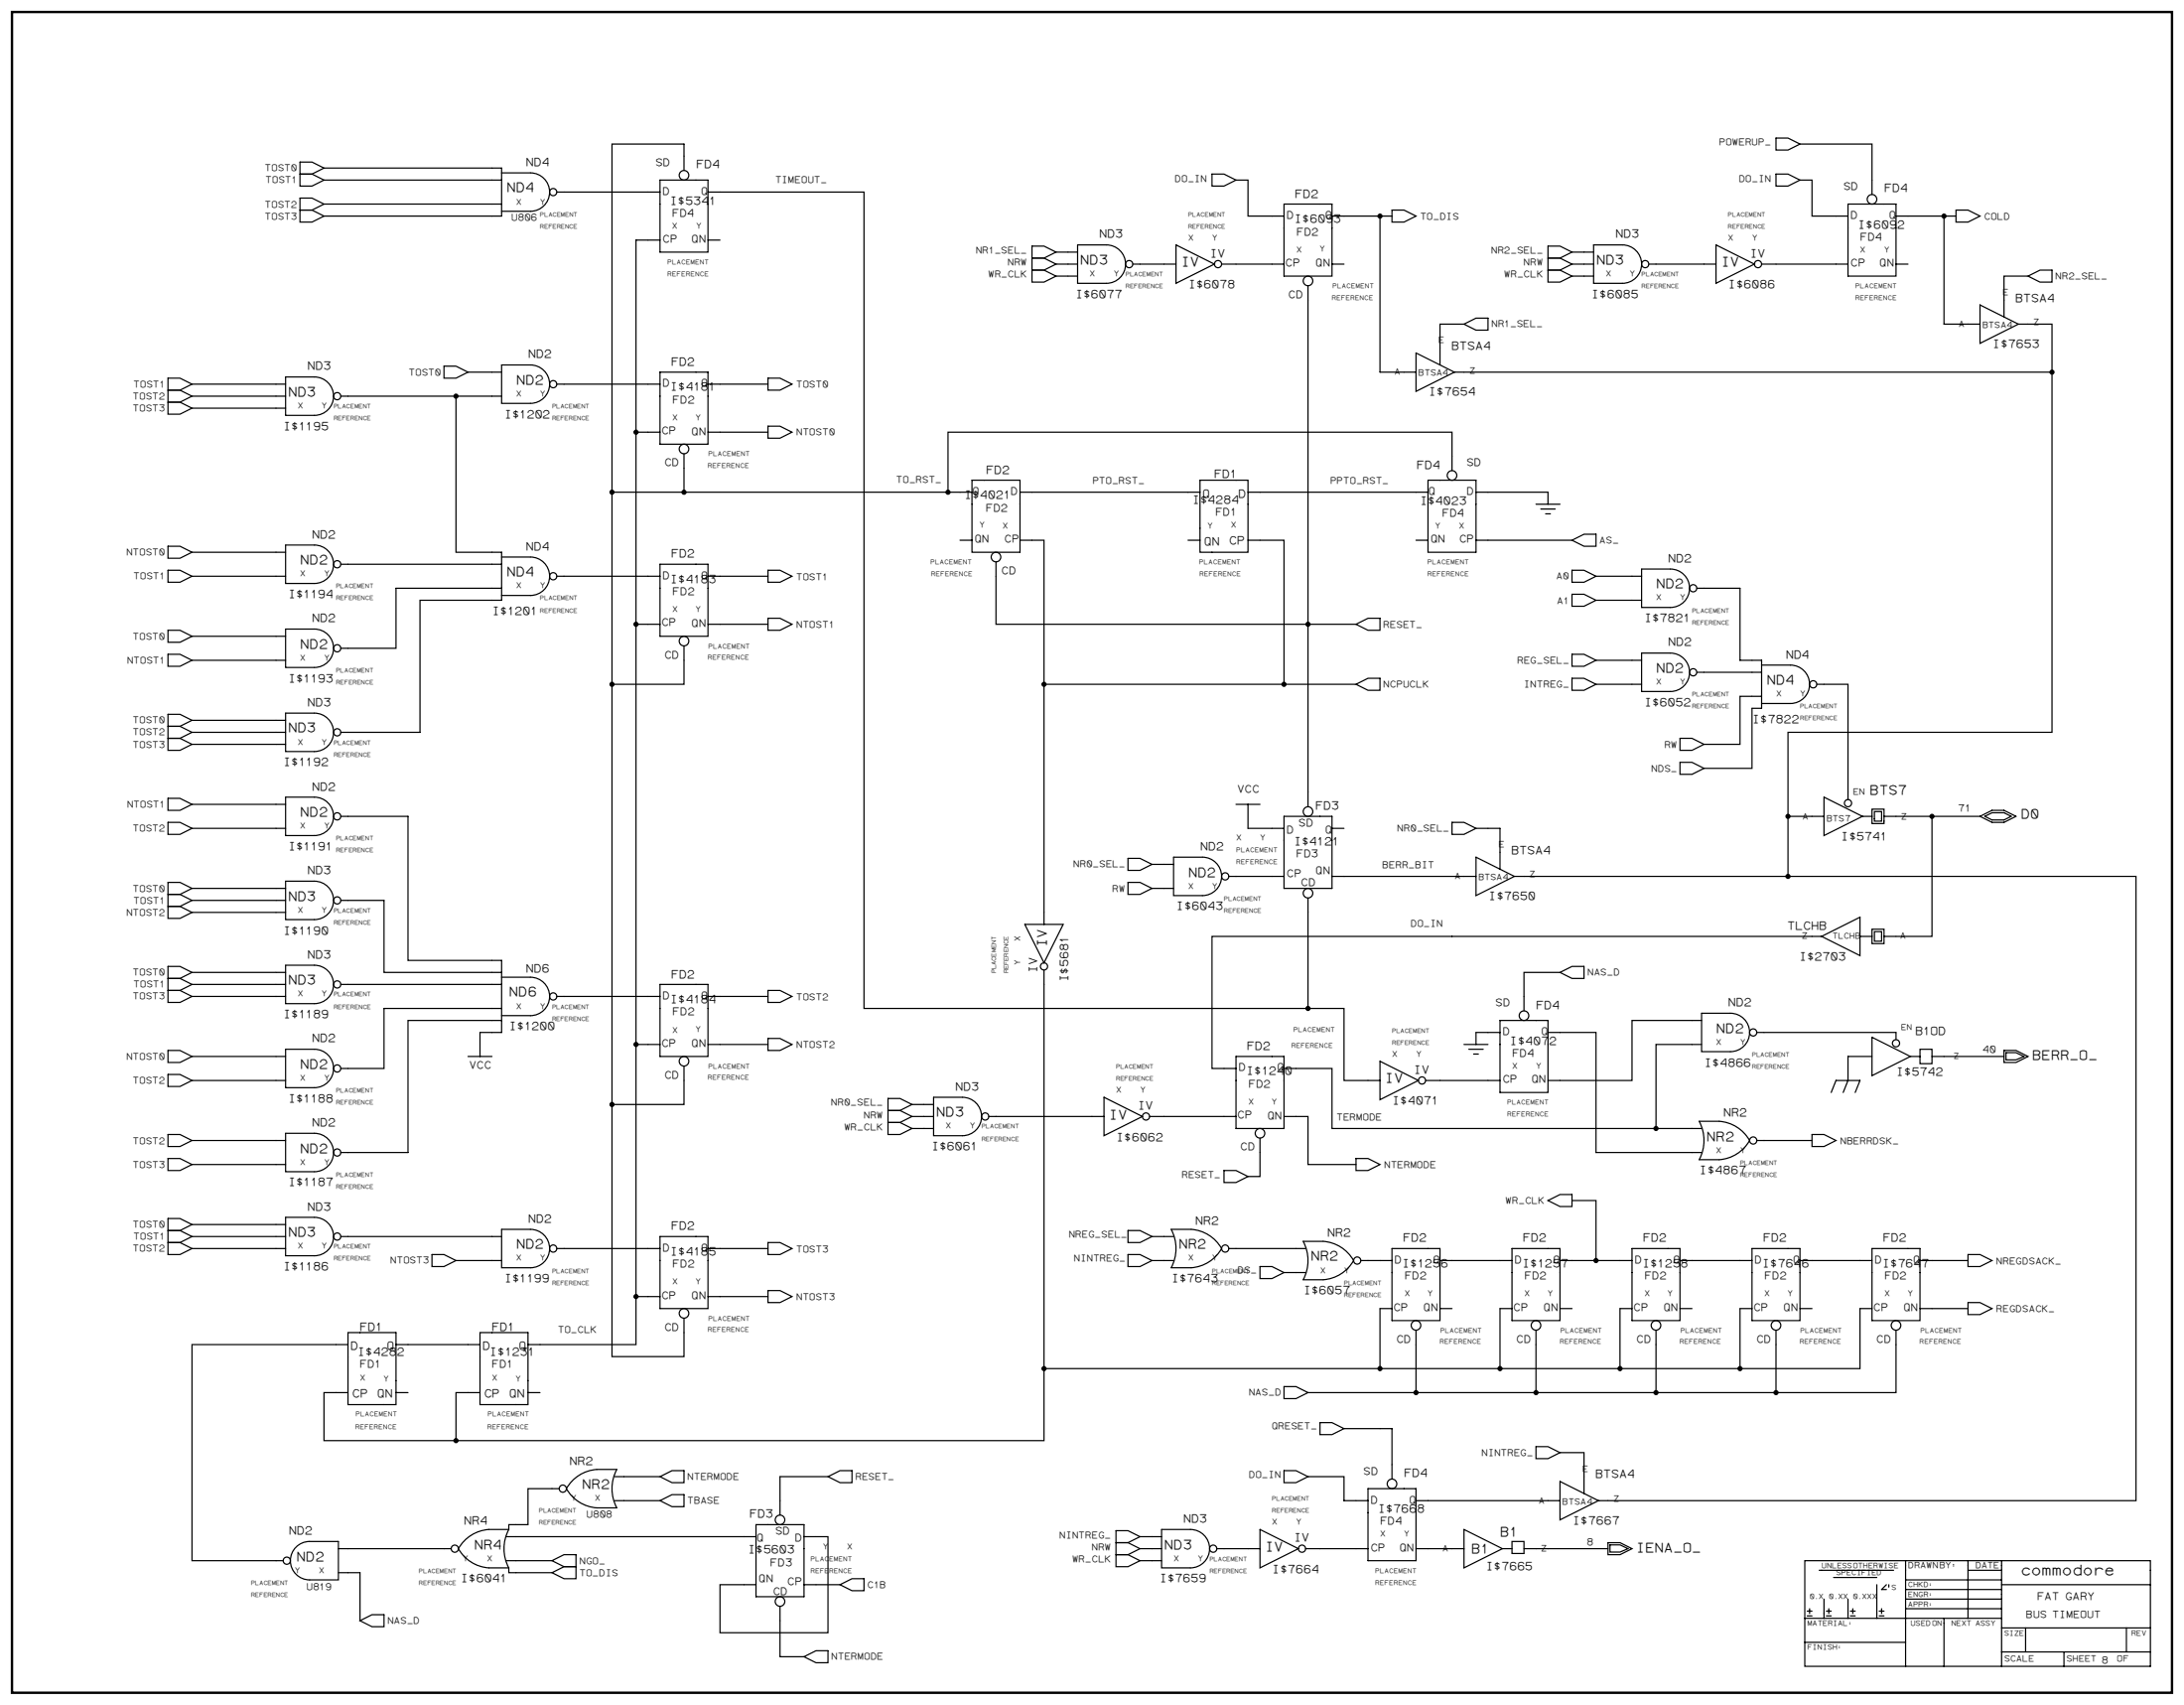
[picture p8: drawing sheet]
<svg xmlns="http://www.w3.org/2000/svg" width="1189mm" height="928mm" viewBox="0 0 1189 928" stroke-linecap="round" stroke-linejoin="round" font-family="sans-serif">
<path d="M7 7h1175v914h-1175z" fill="#fff" stroke="#fff" stroke-width=".54"/>
<path d="M7 7h1175v914h-1175z" fill="none" stroke="#000" stroke-width="1.3"/>
<g fill="none" stroke="#000" stroke-width=".65">
<path d="M967 75h6l7 3-7 4h-6zM980 78h39v28M163 95h7l6 3-6 3h-7zM163 88h7l6 3-6 4h-7zM176 91h97v27h-97M176 98h97M273 94h16a10 10 0 0 1 10 11 10 10 0 0 1-10 10h-16M359 98h26v39h-26zM372 93v-15h-39v660h39v-21M660 95h6l7 3-7 3h-6zM673 98h6v20h20M967 95h6l7 3-7 3h-6z"/>
<path d="M980 98h6v20h20M163 114h7l6 4-6 3h-7zM163 108h7l6 3-6 3h-7zM176 111h97M303 105h56M385 105h85v444h262v39h19M699 111h26v39h-26zM725 118h33M751 118v85h20M758 114h6l7 4-7 3h-6zM1006 111h26v39h-26zM1032 118h33"/>
<path d="M1058 118v58h20M1065 114h6l7 4-7 3h-6zM359 131h-13v601h-59M385 131h7M562 134h6l7 3-7 3h-6zM575 137h12M587 133h15a10 10 0 0 1 11 11 10 10 0 0 1-11 10h-15zM640 133l21 11-21 10zM843 134h6l7 3-7 3h-6zM856 137h11M867 133h16a10 10 0 0 1 11 11 10 10 0 0 1-11 10h-16zM934 133l21 11-21 10z"/>
<path d="M562 147h6l7 3-7 4h-6zM562 140h6l7 4-7 3h-6zM575 150h12M575 144h12M617 144h23M665 144h34M712 155v284M725 144h7M843 147h6l7 3-7 4h-6zM843 140h6l7 4-7 3h-6zM856 150h11M856 144h11"/>
<path d="M898 144h36M959 144h47M1032 144h7M1104 150h-13v22M1104 150l6-3h7v7h-7zM797 176h-13v23M797 176l6-3h7v7h-7zM1078 166l21 10-21 11zM1099 176h18v223h-144v78M242 199h6l7 4-7 3h-6zM273 199h16a10 10 0 0 1 10 10 10 10 0 0 1-10 11h-16zM771 192l21 11-21 10z"/>
<path d="M91 219h7l7 3-7 3h-7zM91 212h7l7 4-7 3h-7zM91 206h7l7 3-7 3h-7zM105 216h50M105 209h50M155 205h16a10 10 0 0 1 11 11 10 10 0 0 1-11 10h-16zM186 216h87M248 216v85h25v26h-44v72h-43M255 203h18M303 209h56M359 203h26v39h-26zM385 209h33"/>
<path d="M418 206h7l6 3-6 3h-7zM792 203h325M105 222h50M346 235h13M385 235h33M418 232h7l6 3-6 3h-7zM372 247v21M790 256v-21h-274v33M333 268h196M529 261h26v40h-26zM555 268h98M653 261h26v40h-26z"/>
<path d="M679 268h98M777 261h26v40h-26zM803 268h40v6M836 274h13M839 277h8M841 280h3M91 297h7l7 4-7 3h-7zM155 297h16a10 10 0 0 1 11 10 10 10 0 0 1-11 10h-16zM523 294h6M555 294h13v209M647 294h6M679 294h20v78"/>
<path d="M771 294h6M803 294h53M856 294l6-3h7v6h-7zM91 310h7l7 4-7 3h-7zM105 314h50M105 301h50M186 307h87M273 303h16a10 10 0 0 1 10 11 10 10 0 0 1-10 10h-16M303 314h56M359 307h26v39h-26zM385 314h33M418 310h7l6 4-6 3h-7z"/>
<path d="M542 306v34h196M856 310h6l7 4-7 3h-6zM869 314h25M894 310h15a10 10 0 0 1 11 10 10 10 0 0 1-11 11h-15zM273 320h-57v33h-30M346 340h13M385 340h33M418 336h7l6 4-6 3h-7zM738 340l7-4h6v7h-6zM856 323h6l7 4-7 3h-6zM869 327h25M924 320h23v39h12v26h-5v33h-26"/>
<path d="M91 356h7l7 3-7 4h-7zM91 343h7l7 3-7 4h-7zM105 359h50M105 346h50M155 342h16a10 10 0 0 1 11 11 10 10 0 0 1-11 10h-16zM372 351v21h-39M856 356h6l7 3-7 4h-6zM869 359h25M894 355h15a10 10 0 0 1 11 11 10 10 0 0 1-11 10h-15zM568 372h170M738 372l7-3h6v7h-6zM856 369h6l7 3-7 4h-6z"/>
<path d="M869 372h25M924 366h35M959 379h-12v26h-19M959 362h16a10 10 0 0 1 10 10 10 10 0 0 1-10 11h-16M989 372h17v63M91 395h7l7 4-7 3h-7zM91 389h7l7 3-7 3h-7zM105 399h50M105 392h50M155 388h16a10 10 0 0 1 11 11 10 10 0 0 1-11 10h-16zM91 402h7l7 3-7 3h-7zM105 405h50"/>
<path d="M915 402h6l7 3-7 3h-6zM915 415h6l7 3-7 3h-6zM91 434h7l7 4-7 3h-7zM105 438h50M155 434h16a10 10 0 0 1 11 10 10 10 0 0 1-11 11h-16zM673 438h13M679 438v13h20M993 434l21 10-21 11zM91 448h7l7 3-7 3h-7zM105 451h50M186 444h36v79h51v39h-12v13M699 444h26v39h-26z"/>
<path d="M725 451h7M790 448h7l6 3-6 3h-7zM803 451h14v22M973 444h20M1014 444h5M1019 440h7v8h-7zM1020 442h4v5h-4zM1026 444h26v66h-26M1052 444h26M1078 444l6-3h7l6 3-6 4h-7zM1080 444l4-2h7l4 2-4 2h-7zM155 480h16a10 10 0 0 1 11 10 10 10 0 0 1-11 10h-16z"/>
<path d="M614 467h7l6 3-6 4h-7zM627 470h12M639 466h16a10 10 0 0 1 10 11 10 10 0 0 1-10 10h-16zM669 477h30M725 477h78M803 466l21 11-21 10zM824 477h149M973 477h190v340h-293M91 493h7l7 4-7 3h-7zM91 487h7l7 3-7 3h-7zM91 480h7l7 3-7 4h-7zM105 483h50"/>
<path d="M105 490h50M105 497h50M186 490h23v39h64M614 480h7l6 3-6 4h-7zM627 483h12M712 489v60M558 503h21l-11 21zM992 510h-332v71h13M992 510l20-11v21zM1012 510h7M1019 506h7v7h-7zM1020 507h4v5h-4z"/>
<path d="M91 539h7l7 3-7 3h-7zM91 532h7l7 4-7 3h-7zM91 526h7l7 3-7 3h-7zM105 529h50M105 536h50M155 525h16a10 10 0 0 1 11 11 10 10 0 0 1-11 10h-16zM186 536h87M273 532h16a10 10 0 0 1 10 10 10 10 0 0 1-10 11h-16M359 536h26v39h-26zM418 539h7l6 3-6 3h-7zM568 528v217M849 529h-19v21"/>
<path d="M849 529l7-3h6v6h-6zM105 542h50M273 549h-64v32h-23M273 555h-51v72h-36M303 542h56M385 542h33M817 555h26v39h-26zM926 555h-38v33h-45M926 551h16a10 10 0 0 1 10 11 10 10 0 0 1-10 10h-16zM91 572h7l7 3-7 3h-7zM105 575h50M155 571h16a10 10 0 0 1 11 10 10 10 0 0 1-11 11h-16z"/>
<path d="M255 575h13M346 568h13M385 568h33M418 565h7l6 3-6 4h-7zM673 575h26v39h-26zM751 578l21 10-21 10zM797 568h13M800 571h7M802 574h3M817 562h-14v6M843 562h26v65h57M926 568h-25v46"/>
<path d="M956 562h76v4M1019 564l21 11-21 10zM1019 575h-13v13l-3 6M1040 575h5M1045 571h7v8h-7zM1052 575h39M1091 572h6l7 3-7 3h-6zM1092 573h5l5 2-5 2h-5zM91 585h7l7 3-7 3h-7zM105 588h50M372 580v21h-39M483 598h7l6 3-6 3h-7z"/>
<path d="M508 597h16a10 10 0 0 1 10 11 10 10 0 0 1-10 10h-16zM601 597l21 11-21 10zM699 581h26v33h201M776 588h41M997 594l2-6h13l-2 6M91 617h7l7 4-7 3h-7zM155 617h16a10 10 0 0 1 11 10 10 10 0 0 1-11 11h-16zM483 604h7l6 4-6 3h-7zM483 611h7l6 3-6 3h-7zM496 608h12M496 601h12M496 614h12"/>
<path d="M538 608h63M626 608h47M686 619v21h-7M699 608h13v26h26M925 610h11a21 21 0 0 1 16 11 21 21 0 0 1-16 10h-11a22 22 0 0 0 0-21zM986 617h7l6 4-6 3h-7zM91 630h7l7 4-7 3h-7zM105 621h50M105 634h50M666 637h7l6 3-6 3h-7zM738 630h7l6 4-6 3h-7zM956 621h30"/>
<path d="M843 653l6-3h7v7h-7zM856 653h13v33h19M91 676h7l7 3-7 4h-7zM91 670h7l7 3-7 3h-7zM91 663h7l7 3-7 4h-7zM105 679h50M105 673h50M105 666h50M155 662h16a10 10 0 0 1 11 11 10 10 0 0 1-11 10h-16zM186 673h87M273 669h16a10 10 0 0 1 10 10 10 10 0 0 1-10 11h-16zM303 679h56"/>
<path d="M359 673h26v39h-26zM385 679h33M418 676h7l6 3-6 4h-7zM614 670h7l6 3-6 3h-7zM627 673h12M638 669h10a21 21 0 0 1 17 10 21 21 0 0 1-17 11h-10a22 22 0 0 0 0-21zM669 679h42M709 676h11a21 21 0 0 1 17 10 21 21 0 0 1-17 10h-11a22 22 0 0 0 0-20zM758 679h26v40h-26zM823 679h26v40h-26zM888 679h27v40h-27zM954 679h26v40h-26z"/>
<path d="M1019 679h26v40h-26zM235 683h7l6 3-6 3h-7zM248 686h25M614 683h7l6 3-6 3h-7zM627 686h12M686 689h6l7 3-7 4h-6zM699 692h12M741 686h17M784 686h39M849 686h20M915 686h39M980 686h39"/>
<path d="M1045 686h26M1071 683h7l6 3-6 3h-7zM346 706h13M385 706h33M418 702h7l6 4-6 3h-7zM758 712h-7v33M784 712h6M823 712h-6v33M849 712h7M888 712h-6v33h-65M915 712h6M954 712h-7v33"/>
<path d="M980 712h6M1019 712h-7v33h-130M1045 712h26M1071 709h7l6 3-6 3h-7zM189 732h-84v117h49M189 725h27v39h-27zM216 732h45M261 725h26v39h-26zM771 724v34h-59M836 724v34M901 724v34h-130M967 724v34"/>
<path d="M1032 724v34h-131M216 758h6M261 758h-13v26M287 758h7M699 755h6l7 3-7 3h-6zM817 745h-249v39h-392v-26h13M719 774h6l7 3-7 4h-6zM732 777h26v28M836 787h7l6 3-6 4h-7zM849 790h13v23M304 810h-17v20h-10v2M312 805a21 21 0 0 1 13-5h11a22 22 0 0 0 0 21h-11a21 21 0 0 1-17-11z"/>
<path d="M334 804h25M334 817h25M359 817l7-4h6v7h-6zM359 804l7-4h6v7h-6zM451 804l6-4h7v7h-7zM451 804h-26v20M699 800h6l7 4-7 3h-6zM712 804h20v13h13M745 810h26v39h-26zM771 817h78M849 806l21 11-21 10zM276 836h136"/>
<path d="M277 832a22 22 0 0 0 0 21M277 832h-11a21 21 0 0 0-16 11 21 21 0 0 0 16 10h11M412 830h26v39h-26zM438 836h13v52h-59v-26h20M607 839h7l7 4-7 3h-7zM607 833h7l7 3-7 3h-7zM621 836h11M632 832h16a10 10 0 0 1 10 11 10 10 0 0 1-10 10h-16zM686 832l21 11-21 10zM797 832l21 11-21 10zM875 839h7l6 4-6 3h-7zM161 842l3-2 3-1h17v21h-15a10 10 0 0 1-10-6 10 10 0 0 1 2-12z"/>
<path d="M184 856h12v26M184 843h62M276 849h24M277 853v3h23M300 856l7-3h7v6h-7zM300 849l7-3h7v7h-7zM607 846h7l7 3-7 4h-7zM621 843h11M621 849h11M662 843h24M711 843h34M771 843h26"/>
<path d="M818 843h5v-4h7v6h-7v-2M830 843h45M876 841h6l4 2-4 2h-6zM982 849h189v58h-189zM990 855h41M998 858h24M1037 849v58M1037 860h53M1071 849v32M1071 855h19M1090 849v58M425 874v28h13"/>
<path d="M438 862h19M457 862l7-3h6v7h-6zM984 879h2M984 877h2M985 875v3M993 870v11M994 879h3M994 877h3M996 875v3M1006 870v11M1007 879h3M1007 877h3"/>
<path d="M1009 875v3M1022 862v19M1023 879h3M1023 877h3M1024 875v3M1027 862l-3 3h3M1028 862v2M1037 875h53M1037 870h53M1037 865h53M1090 862h81M196 882l6-3h7v6h-7z"/>
<path d="M982 881h108M982 894h55M1058 881v26M1090 899h81M1090 886h81M1103 886v13M1124 899v8M1158 886v13M438 902l6-4h7v7h-7z"/>
<circle cx="372" cy="95" r="2.6"/>
<circle cx="301" cy="105" r="2"/>
<circle cx="1019" cy="108" r="2.6"/>
<circle cx="615" cy="144" r="2"/>
<circle cx="663" cy="144" r="2"/>
<circle cx="712" cy="153" r="2.6"/>
<circle cx="896" cy="144" r="2"/>
<circle cx="957" cy="144" r="2"/>
<circle cx="184" cy="216" r="2"/>
<circle cx="301" cy="209" r="2"/>
<circle cx="372" cy="244" r="2.6"/>
<circle cx="790" cy="259" r="2.6"/>
<circle cx="184" cy="307" r="2"/>
<circle cx="301" cy="314" r="2"/>
<circle cx="542" cy="303" r="2.6"/>
<circle cx="922" cy="320" r="2"/>
<circle cx="184" cy="353" r="2"/>
<circle cx="372" cy="349" r="2.6"/>
<circle cx="922" cy="366" r="2"/>
<circle cx="987" cy="372" r="2"/>
<circle cx="184" cy="399" r="2"/>
<circle cx="1006" cy="437" r="2"/>
<circle cx="184" cy="444" r="2"/>
<circle cx="712" cy="442" r="2.6"/>
<circle cx="667" cy="477" r="2"/>
<circle cx="184" cy="490" r="2"/>
<circle cx="712" cy="486" r="2.6"/>
<circle cx="184" cy="536" r="2"/>
<circle cx="568" cy="526" r="2"/>
<circle cx="301" cy="542" r="2"/>
<circle cx="830" cy="553" r="2.6"/>
<circle cx="372" cy="578" r="2.6"/>
<circle cx="954" cy="562" r="2"/>
<circle cx="1032" cy="568" r="2"/>
<circle cx="184" cy="581" r="2"/>
<circle cx="774" cy="588" r="2"/>
<circle cx="536" cy="608" r="2"/>
<circle cx="624" cy="608" r="2"/>
<circle cx="686" cy="617" r="2.6"/>
<circle cx="184" cy="627" r="2"/>
<circle cx="954" cy="621" r="2"/>
<circle cx="184" cy="673" r="2"/>
<circle cx="301" cy="679" r="2"/>
<circle cx="667" cy="679" r="2"/>
<circle cx="739" cy="686" r="2"/>
<circle cx="372" cy="715" r="2.6"/>
<circle cx="771" cy="721" r="2.6"/>
<circle cx="836" cy="721" r="2.6"/>
<circle cx="901" cy="721" r="2.6"/>
<circle cx="967" cy="721" r="2.6"/>
<circle cx="1032" cy="721" r="2.6"/>
<circle cx="306" cy="810" r="2"/>
<circle cx="758" cy="807" r="2.6"/>
<circle cx="425" cy="827" r="2.6"/>
<circle cx="156" cy="849" r="2"/>
<circle cx="248" cy="843" r="2"/>
<circle cx="660" cy="843" r="2"/>
<circle cx="709" cy="843" r="2"/>
<circle cx="425" cy="871" r="2.6"/>
</g>
<g fill="#000" stroke="#000" stroke-width=".65">
<circle cx="751" cy="118" r="1.1"/>
<circle cx="1058" cy="118" r="1.1"/>
<circle cx="248" cy="216" r="1.1"/>
<circle cx="1117" cy="203" r="1.1"/>
<circle cx="346" cy="235" r="1.1"/>
<circle cx="333" cy="268" r="1.1"/>
<circle cx="372" cy="268" r="1.1"/>
<circle cx="516" cy="268" r="1.1"/>
<circle cx="346" cy="340" r="1.1"/>
<circle cx="712" cy="340" r="1.1"/>
<circle cx="333" cy="372" r="1.1"/>
<circle cx="568" cy="372" r="1.1"/>
<circle cx="699" cy="372" r="1.1"/>
<circle cx="973" cy="444" r="1.1"/>
<circle cx="1052" cy="444" r="1.1"/>
<circle cx="973" cy="477" r="1.1"/>
<circle cx="712" cy="549" r="1.1"/>
<circle cx="346" cy="568" r="1.1"/>
<circle cx="333" cy="601" r="1.1"/>
<circle cx="901" cy="614" r="1.1"/>
<circle cx="869" cy="686" r="1.1"/>
<circle cx="346" cy="706" r="1.1"/>
<circle cx="568" cy="745" r="1.1"/>
<circle cx="751" cy="745" r="1.1"/>
<circle cx="771" cy="758" r="1.1"/>
<circle cx="817" cy="745" r="1.1"/>
<circle cx="836" cy="758" r="1.1"/>
<circle cx="882" cy="745" r="1.1"/>
<circle cx="901" cy="758" r="1.1"/>
<circle cx="947" cy="745" r="1.1"/>
<circle cx="967" cy="758" r="1.1"/>
<circle cx="248" cy="784" r="1.1"/>
</g>
<text font-size="8" x="1100" y="857">commodore</text>
<g font-size="7.3">
<text x="276" y="105">ND4</text>
<text x="588" y="144">ND3</text>
<text x="869" y="144">ND3</text>
<text x="643" y="145">IV</text>
<text x="937" y="145">IV</text>
<text x="281" y="209">ND2</text>
<text x="157" y="216">ND3</text>
<text x="163" y="307">ND2</text>
<text x="276" y="314">ND4</text>
<text x="901" y="320">ND2</text>
<text x="163" y="353">ND2</text>
<text x="901" y="366">ND2</text>
<text x="962" y="372">ND4</text>
<text x="157" y="399">ND3</text>
<text x="1018" y="432">BTS7</text>
<text x="163" y="444">ND2</text>
<text x="1100" y="445">D0</text>
<text x="647" y="477">ND2</text>
<text x="157" y="490">ND3</text>
<text x="570" y="515" transform="rotate(-90 570 515)">IV</text>
<text x="157" y="536">ND3</text>
<text x="277" y="542">ND6</text>
<text x="934" y="562">ND2</text>
<text x="163" y="581">ND2</text>
<text x="1106" y="577">BERR_O_</text>
<text x="754" y="589">IV</text>
<text x="510" y="608">ND3</text>
<text x="604" y="609">IV</text>
<text x="929" y="621">NR2</text>
<text x="163" y="627">ND2</text>
<text x="157" y="673">ND3</text>
<text x="281" y="679">ND2</text>
<text x="641" y="679">NR2</text>
<text x="713" y="686">NR2</text>
<text x="317" y="810">NR2</text>
<text x="817" y="836">B1</text>
<text x="258" y="843">NR4</text>
<text x="634" y="843">ND3</text>
<text x="688" y="844">IV</text>
<text x="801" y="845">B1</text>
<text x="891" y="844">IENA_O_</text>
<text x="161" y="849">ND2</text>
</g>
<g font-size="6.3">
<text x="286" y="90">ND4</text>
<text x="379" y="91">FD4</text>
<text x="705" y="107">FD2</text>
<text x="1026" y="105">FD4</text>
<text x="364" y="111">I$5341</text>
<text x="704" y="121">I$6093</text>
<text x="1011" y="124">I$6092</text>
<text x="598" y="129">ND3</text>
<text x="879" y="129">ND3</text>
<text x="658" y="140">IV</text>
<text x="952" y="140">IV</text>
<text x="647" y="157">I$6078</text>
<text x="941" y="157">I$6086</text>
<text x="585" y="162">I$6077</text>
<text x="866" y="162">I$6085</text>
<text x="1097" y="164">BTSA4</text>
<text x="790" y="190">BTSA4</text>
<text x="1085" y="189">I$7653</text>
<text x="287" y="195">ND2</text>
<text x="167" y="201">ND3</text>
<text x="365" y="199">FD2</text>
<text x="365" y="213">I$4181</text>
<text x="778" y="215">I$7654</text>
<text x="274" y="227">I$1202</text>
<text x="154" y="234">I$1195</text>
<text x="537" y="258">FD2</text>
<text x="771" y="255">FD4</text>
<text x="661" y="260">FD1</text>
<text x="525" y="271">I$4021</text>
<text x="649" y="274">I$4284</text>
<text x="654" y="270">Q</text>
<text x="674" y="270">D</text>
<text x="773" y="274">I$4023</text>
<text x="170" y="293">ND2</text>
<text x="286" y="299">ND4</text>
<text x="655" y="297">QN</text>
<text x="669" y="296">CP</text>
<text x="365" y="303">FD2</text>
<text x="908" y="306">ND2</text>
<text x="365" y="317">I$4183</text>
<text x="157" y="325">I$1194</text>
<text x="268" y="334">I$1201</text>
<text x="170" y="338">ND2</text>
<text x="895" y="338">I$7821</text>
<text x="908" y="351">ND2</text>
<text x="972" y="358">ND4</text>
<text x="157" y="371">I$1193</text>
<text x="167" y="384">ND3</text>
<text x="895" y="384">I$6052</text>
<text x="954" y="393">I$7822</text>
<text x="154" y="417">I$1192</text>
<text x="170" y="430">ND2</text>
<text x="716" y="440">FD3</text>
<text x="704" y="460">I$4121</text>
<text x="1002" y="457">I$5741</text>
<text x="157" y="463">I$1191</text>
<text x="653" y="463">ND2</text>
<text x="823" y="465">BTSA4</text>
<text x="167" y="476">ND3</text>
<text x="810" y="490">I$7650</text>
<text x="640" y="495">I$6043</text>
<text x="154" y="508">I$1190</text>
<text x="973" y="506">TLCHB</text>
<text x="167" y="521">ND3</text>
<text x="979" y="523">I$2703</text>
<text x="286" y="529">ND6</text>
<text x="365" y="532">FD2</text>
<text x="564" y="530" transform="rotate(-90 564 530)">IV</text>
<text x="581" y="535" transform="rotate(-90 581 535)">I$5681</text>
<text x="365" y="546">I$4184</text>
<text x="836" y="549">FD4</text>
<text x="941" y="547">ND2</text>
<text x="154" y="554">I$1189</text>
<text x="277" y="561">I$1200</text>
<text x="1043" y="563">B1OD</text>
<text x="170" y="567">ND2</text>
<text x="822" y="568">I$4072</text>
<text x="679" y="571">FD2</text>
<text x="928" y="580">I$4866</text>
<text x="678" y="585">I$1240</text>
<text x="769" y="584">IV</text>
<text x="1032" y="585">I$5742</text>
<text x="520" y="593">ND3</text>
<text x="157" y="600">I$1188</text>
<text x="619" y="604">IV</text>
<text x="758" y="601">I$4071</text>
<text x="938" y="608">NR2</text>
<text x="170" y="613">ND2</text>
<text x="607" y="621">I$6062</text>
<text x="507" y="626">I$6061</text>
<text x="925" y="639">I$4867</text>
<text x="157" y="645">I$1187</text>
<text x="167" y="659">ND3</text>
<text x="287" y="665">ND2</text>
<text x="365" y="669">FD2</text>
<text x="651" y="666">NR2</text>
<text x="722" y="673">NR2</text>
<text x="764" y="676">FD2</text>
<text x="829" y="676">FD2</text>
<text x="894" y="676">FD2</text>
<text x="960" y="676">FD2</text>
<text x="1025" y="676">FD2</text>
<text x="365" y="683">I$4185</text>
<text x="763" y="689">I$1256</text>
<text x="829" y="689">I$1257</text>
<text x="894" y="689">I$1258</text>
<text x="959" y="689">I$7646</text>
<text x="1024" y="689">I$7647</text>
<text x="154" y="691">I$1186</text>
<text x="274" y="698">I$1199</text>
<text x="638" y="698">I$7643</text>
<text x="709" y="704">I$6057</text>
<text x="196" y="724">FD1</text>
<text x="268" y="724">FD1</text>
<text x="191" y="734">D</text>
<text x="194" y="738">I$4282</text>
<text x="210" y="734">Q</text>
<text x="263" y="734">D</text>
<text x="266" y="738">I$1231</text>
<text x="282" y="734">Q</text>
<text x="192" y="760">CP</text>
<text x="205" y="760">QN</text>
<text x="263" y="760">CP</text>
<text x="277" y="760">QN</text>
<text x="310" y="797">NR2</text>
<text x="764" y="804">FD4</text>
<text x="868" y="804">BTSA4</text>
<text x="408" y="826">FD3</text>
<text x="750" y="823">I$7668</text>
<text x="252" y="830">NR4</text>
<text x="644" y="828">ND3</text>
<text x="856" y="829">I$7667</text>
<text x="157" y="835">ND2</text>
<text x="704" y="839">IV</text>
<text x="407" y="845">I$5603</text>
<text x="692" y="856">I$7664</text>
<text x="809" y="855">I$7665</text>
<text x="251" y="861">I$6041</text>
<text x="631" y="861">I$7659</text>
</g>
<g font-size="5.8">
<text x="357" y="90">SD</text>
<text x="361" y="106">D</text>
<text x="381" y="106">Q</text>
<text x="1003" y="103">SD</text>
<text x="366" y="118">FD4</text>
<text x="700" y="119">D</text>
<text x="721" y="119">Q</text>
<text x="1007" y="119">D</text>
<text x="1028" y="119">Q</text>
<text x="361" y="132">CP</text>
<text x="376" y="132">QN</text>
<text x="706" y="128">FD2</text>
<text x="1012" y="131">FD4</text>
<text x="700" y="145">CP</text>
<text x="716" y="145">QN</text>
<text x="1007" y="145">CP</text>
<text x="1023" y="145">QN</text>
<text x="701" y="162">CD</text>
<text x="361" y="210">D</text>
<text x="381" y="210">Q</text>
<text x="366" y="219">FD2</text>
<text x="360" y="236">CP</text>
<text x="376" y="236">QN</text>
<text x="362" y="253">CD</text>
<text x="798" y="253">SD</text>
<text x="529" y="269">Q</text>
<text x="550" y="269">D</text>
<text x="777" y="269">Q</text>
<text x="798" y="269">D</text>
<text x="537" y="278">FD2</text>
<text x="662" y="280">FD1</text>
<text x="785" y="281">FD4</text>
<text x="530" y="295">QN</text>
<text x="547" y="295">CP</text>
<text x="779" y="295">QN</text>
<text x="794" y="295">CP</text>
<text x="361" y="315">D</text>
<text x="381" y="315">Q</text>
<text x="545" y="312">CD</text>
<text x="366" y="324">FD2</text>
<text x="360" y="341">CP</text>
<text x="376" y="341">QN</text>
<text x="362" y="358">CD</text>
<text x="673" y="431">VCC</text>
<text x="707" y="449">SD</text>
<text x="700" y="453">D</text>
<text x="721" y="453">Q</text>
<text x="705" y="466">FD3</text>
<text x="700" y="477">CP</text>
<text x="716" y="476">QN</text>
<text x="708" y="482">CD</text>
<text x="361" y="544">D</text>
<text x="381" y="544">Q</text>
<text x="814" y="547">SD</text>
<text x="366" y="552">FD2</text>
<text x="818" y="563">D</text>
<text x="839" y="563">Q</text>
<text x="360" y="569">CP</text>
<text x="376" y="570">QN</text>
<text x="823" y="575">FD4</text>
<text x="255" y="581">VCC</text>
<text x="362" y="587">CD</text>
<text x="674" y="583">D</text>
<text x="695" y="583">Q</text>
<text x="680" y="592">FD2</text>
<text x="818" y="589">CP</text>
<text x="834" y="589">QN</text>
<text x="673" y="609">CP</text>
<text x="690" y="609">QN</text>
<text x="675" y="626">CD</text>
<text x="361" y="681">D</text>
<text x="381" y="681">Q</text>
<text x="366" y="690">FD2</text>
<text x="759" y="687">D</text>
<text x="780" y="687">Q</text>
<text x="824" y="687">D</text>
<text x="845" y="687">Q</text>
<text x="890" y="687">D</text>
<text x="911" y="687">Q</text>
<text x="955" y="687">D</text>
<text x="976" y="687">Q</text>
<text x="1020" y="687">D</text>
<text x="1041" y="687">Q</text>
<text x="764" y="696">FD2</text>
<text x="830" y="696">FD2</text>
<text x="895" y="696">FD2</text>
<text x="960" y="696">FD2</text>
<text x="1026" y="696">FD2</text>
<text x="360" y="707">CP</text>
<text x="376" y="707">QN</text>
<text x="758" y="713">CP</text>
<text x="775" y="713">QN</text>
<text x="824" y="713">CP</text>
<text x="840" y="713">QN</text>
<text x="889" y="713">CP</text>
<text x="905" y="713">QN</text>
<text x="954" y="713">CP</text>
<text x="971" y="713">QN</text>
<text x="1020" y="713">CP</text>
<text x="1036" y="713">QN</text>
<text x="362" y="724">CD</text>
<text x="760" y="730">CD</text>
<text x="825" y="730">CD</text>
<text x="891" y="730">CD</text>
<text x="956" y="730">CD</text>
<text x="1021" y="730">CD</text>
<text x="196" y="744">FD1</text>
<text x="268" y="744">FD1</text>
<text x="742" y="802">SD</text>
<text x="746" y="818">D</text>
<text x="767" y="818">Q</text>
<text x="751" y="830">FD4</text>
<text x="412" y="839">Q</text>
<text x="422" y="835">SD</text>
<text x="433" y="839">D</text>
<text x="746" y="844">CP</text>
<text x="762" y="844">QN</text>
<text x="419" y="852">FD3</text>
<text x="413" y="861">QN</text>
<text x="428" y="862">CP</text>
<text x="421" y="868">CD</text>
<text x="1109" y="871">FAT GARY</text>
</g>
<g font-size="5.4">
<text x="1066" y="442">71</text>
<text x="1079" y="573">40</text>
<text x="864" y="841">8</text>
<text x="1103" y="880">BUS TIMEOUT</text>
<text x="1144" y="905">8</text>
</g>
<g font-size="5.2">
<text x="278" y="120">U806</text>
<text x="319" y="826">U808</text>
<text x="167" y="865">U819</text>
</g>
<g font-size="5.1">
<text x="936" y="79">POWERUP_</text>
<text x="144" y="93">TOST0</text>
<text x="144" y="100">TOST1</text>
<text x="422" y="100">TIMEOUT_</text>
<text x="639" y="99">DO_IN</text>
<text x="946" y="99">DO_IN</text>
<text x="144" y="113">TOST2</text>
<text x="144" y="119">TOST3</text>
<text x="773" y="119">TO_DIS</text>
<text x="1080" y="119">COLD</text>
<text x="531" y="138">NR1_SEL_</text>
<text x="812" y="138">NR2_SEL_</text>
<text x="548" y="144">NRW</text>
<text x="829" y="144">NRW</text>
<text x="538" y="151">WR_CLK</text>
<text x="819" y="151">WR_CLK</text>
<text x="1119" y="152">NR2_SEL_</text>
<text x="812" y="178">NR1_SEL_</text>
<text x="222" y="204">TOST0</text>
<text x="73" y="211">TOST1</text>
<text x="433" y="211">TOST0</text>
<text x="72" y="217">TOST2</text>
<text x="72" y="224">TOST3</text>
<text x="433" y="237">NTOST0</text>
<text x="488" y="263">TO_RST_</text>
<text x="595" y="263">PTO_RST_</text>
<text x="724" y="263">PPTO_RST_</text>
<text x="871" y="296">AS_</text>
<text x="69" y="302">NTOST0</text>
<text x="73" y="315">TOST1</text>
<text x="433" y="315">TOST1</text>
<text x="847" y="315">A0</text>
<text x="847" y="328">A1</text>
<text x="433" y="341">NTOST1</text>
<text x="753" y="341">RESET_</text>
<text x="72" y="348">TOST0</text>
<text x="69" y="361">NTOST1</text>
<text x="826" y="361">REG_SEL_</text>
<text x="753" y="374">NCPUCLK</text>
<text x="829" y="374">INTREG_</text>
<text x="72" y="394">TOST0</text>
<text x="72" y="400">TOST2</text>
<text x="72" y="407">TOST3</text>
<text x="906" y="407">RW</text>
<text x="899" y="420">NDS_</text>
<text x="69" y="439">NTOST1</text>
<text x="72" y="452">TOST2</text>
<text x="760" y="452">NR0_SEL_</text>
<text x="584" y="472">NR0_SEL_</text>
<text x="752" y="472">BERR_BIT</text>
<text x="72" y="485">TOST0</text>
<text x="605" y="485">RW</text>
<text x="73" y="492">TOST1</text>
<text x="69" y="498">NTOST2</text>
<text x="768" y="504">DO_IN</text>
<text x="72" y="531">TOST0</text>
<text x="864" y="531">NAS_D</text>
<text x="73" y="537">TOST1</text>
<text x="72" y="544">TOST3</text>
<text x="433" y="544">TOST2</text>
<text x="433" y="570">NTOST2</text>
<text x="69" y="577">NTOST0</text>
<text x="72" y="590">TOST2</text>
<text x="452" y="602">NR0_SEL_</text>
<text x="470" y="608">NRW</text>
<text x="727" y="610">TERMODE</text>
<text x="459" y="615">WR_CLK</text>
<text x="72" y="622">TOST2</text>
<text x="1002" y="622">NBERRDSK_</text>
<text x="72" y="635">TOST3</text>
<text x="753" y="635">NTERMODE</text>
<text x="643" y="641">RESET_</text>
<text x="819" y="655">WR_CLK</text>
<text x="72" y="668">TOST0</text>
<text x="73" y="675">TOST1</text>
<text x="582" y="674">NREG_SEL_</text>
<text x="72" y="681">TOST2</text>
<text x="433" y="681">TOST3</text>
<text x="212" y="688">NTOST3</text>
<text x="584" y="686">NINTREG_</text>
<text x="1087" y="688">NREGDSACK_</text>
<text x="674" y="693">DS_</text>
<text x="433" y="707">NTOST3</text>
<text x="1087" y="714">REGDSACK_</text>
<text x="304" y="725">TO_CLK</text>
<text x="680" y="759">NAS_D</text>
<text x="692" y="778">QRESET_</text>
<text x="806" y="792">NINTREG_</text>
<text x="680" y="804">DO_IN</text>
<text x="374" y="805">NTERMODE</text>
<text x="466" y="805">RESET_</text>
<text x="374" y="818">TBASE</text>
<text x="577" y="837">NINTREG_</text>
<text x="594" y="843">NRW</text>
<text x="315" y="851">NGO_</text>
<text x="583" y="850">WR_CLK</text>
<text x="315" y="857">TO_DIS</text>
<text x="472" y="864">C1B</text>
<text x="211" y="884">NAS_D</text>
<text x="452" y="903">NTERMODE</text>
</g>
<g font-size="4.7">
<text x="1090" y="160">E</text>
<text x="1066" y="178">A</text>
<text x="1079" y="178">BTSA4</text>
<text x="1107" y="177">Z</text>
<text x="783" y="187">E</text>
<text x="759" y="204">A</text>
<text x="800" y="203">Z</text>
<text x="772" y="204">BTSA4</text>
<text x="1009" y="432">EN</text>
<text x="981" y="446">A</text>
<text x="994" y="447">BTS7</text>
<text x="1035" y="446">Z</text>
<text x="816" y="461">E</text>
<text x="792" y="478">A</text>
<text x="805" y="479">BTSA4</text>
<text x="833" y="477">Z</text>
<text x="981" y="511">Z</text>
<text x="1034" y="511">A</text>
<text x="861" y="801">E</text>
<text x="837" y="818">A</text>
<text x="850" y="819">BTSA4</text>
<text x="878" y="817">Z</text>
<text x="785" y="844">A</text>
<text x="839" y="844">Z</text>
<text x="1039" y="853">DRAWNBY:</text>
<text x="1075" y="853">DATE</text>
<text x="1091" y="904">SCALE</text>
<text x="1125" y="904">SHEET</text>
<text x="1152" y="904">OF</text>
</g>
<g font-size="4.4">
<text x="281" y="111">X</text>
<text x="294" y="111">Y</text>
<text x="366" y="124">X</text>
<text x="379" y="124">Y</text>
<text x="647" y="131">X</text>
<text x="660" y="131">Y</text>
<text x="941" y="131">X</text>
<text x="954" y="131">Y</text>
<text x="706" y="137">X</text>
<text x="718" y="137">Y</text>
<text x="1012" y="137">X</text>
<text x="1026" y="137">Y</text>
<text x="593" y="150">X</text>
<text x="606" y="150">Y</text>
<text x="874" y="150">X</text>
<text x="887" y="150">Y</text>
<text x="281" y="216">X</text>
<text x="294" y="216">Y</text>
<text x="162" y="222">X</text>
<text x="175" y="222">Y</text>
<text x="366" y="229">X</text>
<text x="379" y="228">Y</text>
<text x="533" y="287">Y</text>
<text x="546" y="287">X</text>
<text x="657" y="288">Y</text>
<text x="670" y="287">X</text>
<text x="781" y="287">Y</text>
<text x="794" y="287">X</text>
<text x="163" y="314">X</text>
<text x="176" y="314">Y</text>
<text x="281" y="320">X</text>
<text x="294" y="320">Y</text>
<text x="901" y="327">X</text>
<text x="915" y="327">Y</text>
<text x="366" y="333">X</text>
<text x="379" y="333">Y</text>
<text x="163" y="359">X</text>
<text x="176" y="359">Y</text>
<text x="901" y="372">X</text>
<text x="915" y="372">Y</text>
<text x="967" y="379">X</text>
<text x="980" y="379">Y</text>
<text x="162" y="405">X</text>
<text x="175" y="405">Y</text>
<text x="163" y="451">X</text>
<text x="176" y="451">Y</text>
<text x="673" y="457">X</text>
<text x="686" y="457">Y</text>
<text x="647" y="483">X</text>
<text x="660" y="483">Y</text>
<text x="162" y="496">X</text>
<text x="175" y="496">Y</text>
<text x="555" y="512" transform="rotate(-90 555 512)">X</text>
<text x="998" y="511">TLCHB</text>
<text x="555" y="525" transform="rotate(-90 555 525)">Y</text>
<text x="162" y="542">X</text>
<text x="175" y="542">Y</text>
<text x="281" y="549">X</text>
<text x="294" y="549">Y</text>
<text x="366" y="562">X</text>
<text x="379" y="562">Y</text>
<text x="1035" y="561">EN</text>
<text x="934" y="568">X</text>
<text x="947" y="568">Y</text>
<text x="758" y="575">X</text>
<text x="771" y="575">Y</text>
<text x="823" y="581">X</text>
<text x="836" y="581">Y</text>
<text x="1063" y="576">Z</text>
<text x="163" y="588">X</text>
<text x="176" y="588">Y</text>
<text x="607" y="594">X</text>
<text x="621" y="594">Y</text>
<text x="680" y="601">X</text>
<text x="692" y="601">Y</text>
<text x="515" y="614">X</text>
<text x="528" y="614">Y</text>
<text x="934" y="627">X</text>
<text x="947" y="627">Y</text>
<text x="163" y="634">X</text>
<text x="176" y="634">Y</text>
<text x="162" y="679">X</text>
<text x="175" y="679">Y</text>
<text x="281" y="686">X</text>
<text x="294" y="686">Y</text>
<text x="647" y="686">X</text>
<text x="660" y="686">Y</text>
<text x="719" y="692">X</text>
<text x="732" y="692">Y</text>
<text x="366" y="699">X</text>
<text x="379" y="699">Y</text>
<text x="764" y="705">X</text>
<text x="777" y="705">Y</text>
<text x="830" y="705">X</text>
<text x="842" y="705">Y</text>
<text x="895" y="705">X</text>
<text x="908" y="705">Y</text>
<text x="960" y="705">X</text>
<text x="973" y="705">Y</text>
<text x="1026" y="705">X</text>
<text x="1038" y="705">Y</text>
<text x="196" y="751">X</text>
<text x="209" y="751">Y</text>
<text x="268" y="751">X</text>
<text x="281" y="751">Y</text>
<text x="311" y="817">Y</text>
<text x="324" y="817">X</text>
<text x="692" y="830">X</text>
<text x="705" y="830">Y</text>
<text x="751" y="836">X</text>
<text x="764" y="836">Y</text>
<text x="448" y="843">Y</text>
<text x="461" y="843">X</text>
<text x="252" y="849">Y</text>
<text x="265" y="849">X</text>
<text x="639" y="849">X</text>
<text x="652" y="849">Y</text>
<text x="160" y="856">Y</text>
<text x="174" y="856">X</text>
</g>
<g font-size="4">
<text x="992" y="853">UNLESSOTHERWISE</text>
<text x="999" y="857">SPECIFIED</text>
<text x="1039" y="864">CHKD:</text>
<text x="1029" y="865">S</text>
<text x="1039" y="869">ENGR:</text>
<text x="985" y="870">0.X</text>
<text x="996" y="870">0.XX 0.XXX</text>
<text x="1039" y="874">APPR:</text>
<text x="984" y="885">MATERIAL:</text>
<text x="1040" y="885">USED ON</text>
<text x="1062" y="885">NEXT ASSY</text>
<text x="1091" y="890">SIZE</text>
<text x="1160" y="890">REV</text>
<text x="984" y="898">FINISH:</text>
</g>
<g font-size="3.5">
<text x="363" y="144">PLACEMENT</text>
<text x="363" y="150">REFERENCE</text>
<text x="725" y="157">PLACEMENT</text>
<text x="1010" y="157">PLACEMENT</text>
<text x="725" y="163">REFERENCE</text>
<text x="1010" y="163">REFERENCE</text>
<text x="386" y="248">PLACEMENT</text>
<text x="385" y="254">REFERENCE</text>
<text x="506" y="307">PLACEMENT</text>
<text x="653" y="307">PLACEMENT</text>
<text x="777" y="307">PLACEMENT</text>
<text x="507" y="313">REFERENCE</text>
<text x="653" y="314">REFERENCE</text>
<text x="777" y="314">REFERENCE</text>
<text x="386" y="353">PLACEMENT</text>
<text x="385" y="359">REFERENCE</text>
<text x="673" y="464">PLACEMENT</text>
<text x="673" y="470">REFERENCE</text>
<text x="704" y="561">PLACEMENT</text>
<text x="703" y="570">REFERENCE</text>
<text x="386" y="581">PLACEMENT</text>
<text x="385" y="588">REFERENCE</text>
<text x="820" y="601">PLACEMENT</text>
<text x="820" y="608">REFERENCE</text>
<text x="386" y="719">PLACEMENT</text>
<text x="385" y="725">REFERENCE</text>
<text x="784" y="725">PLACEMENT</text>
<text x="849" y="725">PLACEMENT</text>
<text x="915" y="725">PLACEMENT</text>
<text x="980" y="725">PLACEMENT</text>
<text x="1045" y="725">PLACEMENT</text>
<text x="784" y="731">REFERENCE</text>
<text x="849" y="731">REFERENCE</text>
<text x="914" y="731">REFERENCE</text>
<text x="980" y="731">REFERENCE</text>
<text x="1045" y="731">REFERENCE</text>
<text x="194" y="771">PLACEMENT</text>
<text x="265" y="771">PLACEMENT</text>
<text x="193" y="777">REFERENCE</text>
<text x="265" y="777">REFERENCE</text>
<text x="441" y="849">PLACEMENT</text>
<text x="441" y="856">REFERENCE</text>
<text x="749" y="856">PLACEMENT</text>
<text x="749" y="862">REFERENCE</text>
</g>
<g font-size="3.3">
<text x="294" y="118">PLACEMENT</text>
<text x="647" y="118">PLACEMENT</text>
<text x="941" y="118">PLACEMENT</text>
<text x="294" y="124">REFERENCE</text>
<text x="647" y="124">REFERENCE</text>
<text x="941" y="124">REFERENCE</text>
<text x="613" y="150">PLACEMENT</text>
<text x="894" y="150">PLACEMENT</text>
<text x="613" y="157">REFERENCE</text>
<text x="894" y="157">REFERENCE</text>
<text x="182" y="222">PLACEMENT</text>
<text x="300" y="222">PLACEMENT</text>
<text x="182" y="229">REFERENCE</text>
<text x="300" y="229">REFERENCE</text>
<text x="183" y="320">PLACEMENT</text>
<text x="183" y="327">REFERENCE</text>
<text x="294" y="327">PLACEMENT</text>
<text x="294" y="333">REFERENCE</text>
<text x="921" y="333">PLACEMENT</text>
<text x="921" y="340">REFERENCE</text>
<text x="183" y="366">PLACEMENT</text>
<text x="183" y="372">REFERENCE</text>
<text x="921" y="379">PLACEMENT</text>
<text x="921" y="385">REFERENCE</text>
<text x="980" y="385">PLACEMENT</text>
<text x="980" y="392">REFERENCE</text>
<text x="182" y="405">PLACEMENT</text>
<text x="182" y="412">REFERENCE</text>
<text x="183" y="457">PLACEMENT</text>
<text x="183" y="464">REFERENCE</text>
<text x="666" y="490">PLACEMENT</text>
<text x="182" y="496">PLACEMENT</text>
<text x="666" y="496">REFERENCE</text>
<text x="182" y="503">REFERENCE</text>
<text x="542" y="530" transform="rotate(-90 542 530)">PLACEMENT</text>
<text x="549" y="530" transform="rotate(-90 549 530)">REFERENCE</text>
<text x="182" y="542">PLACEMENT</text>
<text x="182" y="549">REFERENCE</text>
<text x="300" y="549">PLACEMENT</text>
<text x="300" y="555">REFERENCE</text>
<text x="758" y="562">PLACEMENT</text>
<text x="758" y="568">REFERENCE</text>
<text x="954" y="575">PLACEMENT</text>
<text x="607" y="581">PLACEMENT</text>
<text x="954" y="581">REFERENCE</text>
<text x="607" y="588">REFERENCE</text>
<text x="183" y="594">PLACEMENT</text>
<text x="183" y="601">REFERENCE</text>
<text x="534" y="614">PLACEMENT</text>
<text x="534" y="621">REFERENCE</text>
<text x="947" y="634">PLACEMENT</text>
<text x="183" y="640">PLACEMENT</text>
<text x="947" y="640">REFERENCE</text>
<text x="183" y="647">REFERENCE</text>
<text x="182" y="679">PLACEMENT</text>
<text x="182" y="686">REFERENCE</text>
<text x="300" y="692">PLACEMENT</text>
<text x="660" y="692">PLACEMENT</text>
<text x="300" y="699">REFERENCE</text>
<text x="660" y="699">REFERENCE</text>
<text x="732" y="699">PLACEMENT</text>
<text x="732" y="706">REFERENCE</text>
<text x="692" y="817">PLACEMENT</text>
<text x="293" y="823">PLACEMENT</text>
<text x="692" y="823">REFERENCE</text>
<text x="293" y="830">REFERENCE</text>
<text x="658" y="849">PLACEMENT</text>
<text x="228" y="856">PLACEMENT</text>
<text x="658" y="856">REFERENCE</text>
<text x="137" y="862">PLACEMENT</text>
<text x="228" y="862">REFERENCE</text>
<text x="137" y="869">REFERENCE</text>
</g>
</svg>
